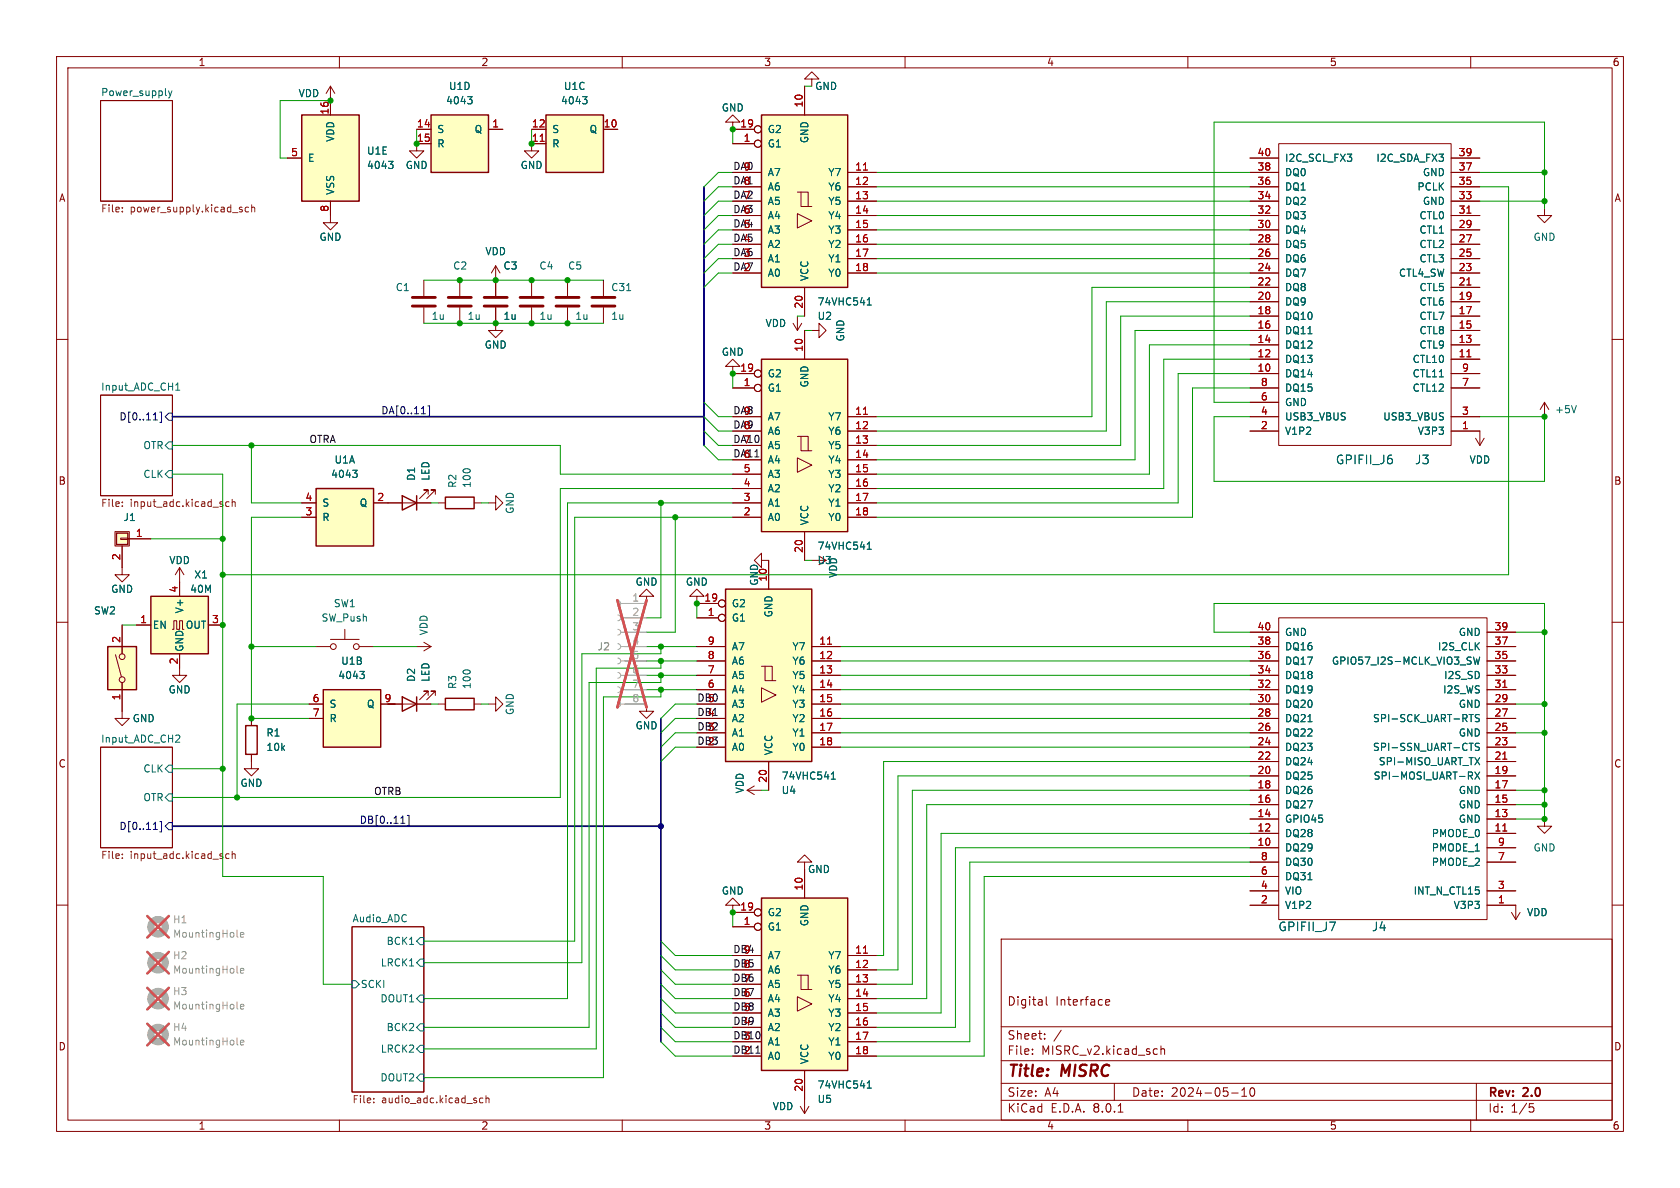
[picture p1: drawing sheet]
<svg xmlns="http://www.w3.org/2000/svg" width="297mm" height="210mm" viewBox="0 0 297 210" stroke-linecap="round" stroke-linejoin="round" font-family="sans-serif">
<g fill="none" stroke="#840000" stroke-width=".18">
<path d="M10 10h277v190h-277zM12 12h273v186h-273zM17.8 17.8h12.7v17.8h-12.7zM60 10v2M110 10v2M160 10v2M210 10v2M260 10v2M10 60h2M285 60h2M17.8 69.9h12.7v17.7h-12.7zM68.6 88.9h7.6"/>
<path d="M75.7 87.4v-.8h-.8h.8l-1.5 1.5M77 87.4v-.8h-.8h.8l-1.6 1.5M10 110h2M285 110h2M17.8 132.1h12.7v17.8h-12.7zM10 160h2M285 160h2M62.2 163.8h12.7v29.2h-12.7zM177 166h108v32h-108zM185 176.2v1.3l.2 .2M195.5 177.2l.7-.1-.1-.3-.4-.1-.2 .2v.7h.6M60 198v2"/>
<path d="M110 198v2M160 198v2M177 194.5h108M177 191.5h108M177 187.5h108M177 181.5h108M182.5 186.3v.1M182.5 185.5v.1M184.7 183.6v.1M184.7 182.8v.1M187.6 182.1l-1.3 2M197 191.5v3"/>
<path d="M197.7 196.6h.8M205.2 184.9v1.5M205.2 185.5l.3-.1 .3 .1 .1 .9M210 198v2M217.7 193.2h1.2M219.5 193.8h.9M219.5 192.7l.5-.4v1.5M221.2 192.4l.1-.1a.81 .81 0 0 1 .6 .6 .81 .81 0 0 1-.3 .8l-.1 .1a.81 .81 0 0 1-.6-.6 .81 .81 0 0 1 .3-.8zM260 198v2M261 191.5v6.5M270.4 195.1h.7M270.5 195.7h.4l.3 .3-.2 .5-.5 .1"/>
</g>
<g fill="none" stroke="#006464" stroke-width=".18">
<path d="M29.8 16.1l.3 .8M30.1 16.9l-.3 .4M30.4 16.1l-.3 .8M29.8 78.1h.7v1.3h-.7l-.6-.7zM31.1 69h.7M31.2 68l.2-.3v1.3M29.2 83.8l.6-.6h.7v1.3h-.7zM29.8 135.3h.7v1.2h-.7l-.6-.6zM31.2 129.9l.5 .1 .1 .3-.8 .9h.8M29.8 140.3h.7v1.3h-.7l-.6-.6zM62.2 173.4h.7l.6 .6-.6 .6h-.7zM74.3 165.7h.6v1.3h-.6l-.6-.6z"/>
<path d="M74.3 169.5h.6v1.3h-.6l-.6-.6zM74.3 175.9h.6v1.3h-.6l-.6-.7zM74.3 181h.6v1.2h-.6l-.6-.6zM74.3 184.8h.6v1.3h-.6l-.6-.7zM74.3 189.9h.6v1.2h-.6l-.6-.6z"/>
</g>
<g fill="none" stroke="#725600" stroke-width=".18">
<path d="M21.6 37.3v.2M21.6 36.7v.1M42.7 37l.2 .2-.2 .3M42.7 36.6l.1 .1M43.9 36.7l-.3-.1-.3 .3 .2 .5h.4M44.5 36.7l.2-.1 .3 .1v.8M44.5 36.2v1.3M21.6 88.8v.1M21.6 89.4v.1M40.5 88.8l-.4-.1-.2 .2 .1 .6h.5M41 88.3v1.2M41 88.8l.2-.1 .3 .1 .1 .7"/>
<path d="M21.6 151v.1M21.6 151.6v.2M40.5 151l-.4-.1-.2 .3 .1 .5h.5M41 151l.2-.1 .3 .1 .1 .8M41 150.5v1.3M66.1 194.8v.1M66.1 194.2v.1M85.4 194.2l-.4-.1-.2 .2 .1 .6h.5M85.9 194.2l.2-.1 .3 .1 .1 .7M85.9 193.7v1.2"/>
</g>
<path d="M27.1 74.2h.7M28.3 72.8h.3v1.9h-.3M29.8 73h.7v1.3h-.7l-.6-.6zM27.1 146.6h.7M28.3 145.2h.3v1.9h-.3M29.8 145.4h.7v1.3h-.7l-.6-.6z" fill="none" stroke="#000084" stroke-width=".18"/>
<path d="M71.1 87.6l2.6 1.3-2.6 1.3zM73.7 87.6v2.6" fill="none" stroke="#840000" stroke-width=".25"/>
<path d="M76.2 20.3h10.2v10.2h-10.2z" fill="#ffffc2"/>
<path d="M76.2 20.3h10.2v10.2h-10.2z" fill="none" stroke="#840000" stroke-width=".25"/>
<path d="M73.7 22.9h2.5M73.7 25.4h2.5M86.4 22.9h2.5" fill="none" stroke="#840000" stroke-width=".18"/>
<path d="M82.7 17.1h.8l-.5 .5M83.2 17.6l.3 .2v.3l-.3 .3" fill="none" stroke="#006464" stroke-width=".18"/>
<path d="M96.5 20.3h10.2v10.2h-10.2z" fill="#ffffc2"/>
<path d="M96.5 20.3h10.2v10.2h-10.2z" fill="none" stroke="#840000" stroke-width=".25"/>
<g fill="none" stroke="#840000" stroke-width=".18">
<path d="M94 22.9h2.5M94 25.4h2.5M106.7 22.9h2.5M221 38.1h5.1M221 35.6h5.1M221 33h5.1M221 30.5h5.1M221 27.9h5.1M226.1 25.4h30.4v53.3h-30.4zM256.5 38.1h5.1M256.5 35.6h5.1M256.5 33h5.1"/>
<path d="M256.5 30.5h5.1M256.5 27.9h5.1M81.3 49.5v2.8M81.3 54.4v2.8M87.6 49.5v2.8M87.6 54.4v2.8M221 58.4h5.1M221 55.9h5.1M221 53.3h5.1M221 50.8h5.1M221 48.3h5.1M221 45.7h5.1"/>
<path d="M221 43.2h5.1M221 40.6h5.1M256.5 58.4h5.1M256.5 55.9h5.1M256.5 53.3h5.1M256.5 50.8h5.1M256.5 48.3h5.1M256.5 45.7h5.1M256.5 43.2h5.1M256.5 40.6h5.1M221 76.2h5.1M221 66h5.1"/>
<path d="M221 63.5h5.1M221 61h5.1M221 73.7h5.1M221 71.1h5.1M221 68.6h5.1M256.5 76.2h5.1v2.5M256.5 66h5.1M256.5 63.5h5.1M256.5 61h5.1M256.5 73.7h5.1M256.5 68.6h5.1M260.9 77.5l.7 1.2"/>
<path d="M262.4 77.5l-.8 1.2M273 71.1l-.7 1.3M273 71.1v2.6M273 71.1l.8 1.3"/>
</g>
<path d="M95.5 25h.7M259.3 37.7h.7M259.3 50.4h.7M259.3 63.1h.7" fill="none" stroke="#a90000" stroke-width=".18"/>
<path d="M103 17.1h.8l-.4 .5M103.5 17.6l.3 .2v.3l-.3 .3M278.7 71.7l-.4 1.3" fill="none" stroke="#006464" stroke-width=".18"/>
<path d="M79.2 54.1h4.1M79.2 52.6h4.1M85.6 54.1h4.1M85.6 52.6h4.1" fill="none" stroke="#840000" stroke-width=".51"/>
<path d="M19 114.3h5.1v7.6h-5.1z" fill="#ffffc2"/>
<g fill="none" stroke="#840000" stroke-width=".18">
<path d="M143.5 14h-1.3l1.3-1.3 1.3 1.3h-1.3v1.2M273 36.8v1.3h1.3l-1.3 1.3-1.2-1.3h1.2M20.4 115.7l1.1 3.9M21.6 110.5v5.1M31.7 100.3l-.7 1.3M31.7 100.3v2.6M31.7 100.3l.8 1.3M114.3 105.4h1.3l-1.3-1.3-1.3 1.3h1.3v1.3M21.6 120.7v5M114.3 124.5v1.2h1.3l-1.3 1.3-1.3-1.3h1.3"/>
<circle cx="21.6" cy="116.1" r=".51"/>
<circle cx="21.6" cy="120.1" r=".51"/>
</g>
<path d="M19 114.3h5.1v7.6h-5.1z" fill="none" stroke="#840000" stroke-width=".25"/>
<path d="M26.7 105.4h10.1v10.2h-10.1z" fill="#ffffc2"/>
<path d="M26.7 105.4h10.1v10.2h-10.1zM71.1 123.2l2.6 1.3-2.6 1.2zM73.7 123.2v2.5" fill="none" stroke="#840000" stroke-width=".25"/>
<g fill="none" stroke="#840000" stroke-width=".18">
<path d="M87.6 57.2v1.2h1.3l-1.3 1.3-1.2-1.3h1.2M86.4 88.9h1.2v-1.3l1.3 1.3-1.3 1.3v-1.3M24.1 110.5h2.6M30.5 111.3h.2v-1.6h.5v1.6h.5v-1.6h.6v1.6h.2M31.7 115.6v3.8h1.3l-1.3 1.3-1.2-1.3h1.2M31.7 102.9v2.5M36.8 110.5h2.6M221 119.4h5.1M221 116.8h5.1M221 114.3h5.1M221 111.8h5.1M226.1 109.2h36.8v53.4h-36.8z"/>
<path d="M262.9 119.4h5.1M262.9 116.8h5.1M262.9 114.3h5.1M262.9 111.8h5.1M68.6 124.5h7.6M75.7 122.9v-.7h-.8h.8l-1.5 1.5M77 122.9v-.7h-.8h.8l-1.6 1.5M221 139.7h5.1M221 137.2h5.1M221 134.6h5.1M221 132.1h5.1M221 129.5h5.1"/>
<path d="M221 127h5.1M221 124.5h5.1M221 121.9h5.1M262.9 139.7h5.1M262.9 137.2h5.1M262.9 134.6h5.1M262.9 132.1h5.1M262.9 129.5h5.1M262.9 127h5.1M262.9 124.5h5.1M262.9 121.9h5.1M221 149.9h5.1"/>
<path d="M221 147.3h5.1M221 144.8h5.1M221 142.2h5.1M221 157.5h5.1M221 154.9h5.1M221 152.4h5.1M262.9 149.9h5.1M262.9 147.3h5.1M262.9 144.8h5.1M262.9 142.2h5.1M262.9 157.5h5.1M262.9 152.4h5.1"/>
<path d="M273 144.8v1.3h1.3l-1.3 1.2-1.2-1.2h1.2M221 160h5.1M262.9 160h5.1v2.6M267.2 161.3l.8 1.3M268.7 161.3l-.7 1.3"/>
</g>
<path d="M265.7 134.2h.7M265.7 121.5h.7M265.7 146.9h.7" fill="none" stroke="#a90000" stroke-width=".18"/>
<path d="M260.5 116.1l.3 1.3 .2-.9 .3 .9 .3-1.3M259.7 131.4h.7M259.7 126.3h.7M259.9 137.1l.4 .6M260.1 136.5l.2 .2v.3l-.2 .1M260.7 136.5l.9 1.2M260.7 133.9l.9 1.3M261.5 131.5l-.5-.1-.1 .1v.4l.5 .2 .1 .3-.2 .3-.5-.1M261.5 126.4l-.5-.1-.1 .1v.4l.5 .2 .1 .3-.2 .3-.5-.1M261.6 136.5l-.9 1.2M261.6 133.9l-.9 1.3" fill="none" stroke="#006464" stroke-width=".18"/>
<path d="M57.1 121.9h10.2v10.2h-10.2z" fill="#ffffc2"/>
<path d="M57.1 121.9h10.2v10.2h-10.2z" fill="none" stroke="#840000" stroke-width=".25"/>
<path d="M54.6 124.5h2.5M54.6 127h2.5M67.3 124.5h2.5" fill="none" stroke="#840000" stroke-width=".18"/>
<path d="M63.6 118.7h.8l-.4 .5M64.2 119.2l.2 .2v.3l-.2 .3" fill="none" stroke="#006464" stroke-width=".18"/>
<g fill="none" stroke="#a1a1a1" stroke-width=".18">
<path d="M109.2 118.9l.4 .1 .1 .4-.1 .3-.4 .2M109.2 116.3l.4 .2 .1 .3-.1 .4-.4 .1M109.2 113.8l.4 .1 .1 .4-.1 .4-.4 .1M109.2 111.3l.4 .1 .1 .4-.1 .3-.4 .2M109.2 108.7l.4 .2 .1 .3-.1 .4-.4 .1M109.2 106.2l.4 .1 .1 .4-.1 .3-.4 .2M109.7 119.4h4.6M109.7 116.8h4.6M109.7 114.3h4.6M109.7 111.8h4.6M109.7 109.2h4.6M109.7 106.7h4.6"/>
<path d="M109.2 124l.4 .1 .1 .4-.1 .3-.4 .2M109.2 121.4l.4 .2 .1 .3-.1 .4-.4 .1M109.7 124.5h4.6M109.7 121.9h4.6"/>
</g>
<path d="M109.1 106.1l5.2 18.9M114.3 106.1l-5.2 18.9" fill="none" stroke="#e65255" stroke-width=".46"/>
<path d="M128.3 104.1h15.2v30.5h-15.2z" fill="#ffffc2"/>
<g fill="none" stroke="#840000" stroke-width=".18">
<path d="M134.6 99.1v1.2l-1.3-1.2 1.3-1.3v1.3h1.3v5M143.5 99.1h2.5M123.2 105.4h-1.3l1.3-1.3 1.3 1.3h-1.3v1.3h3.8M123.2 109.2h3.8M123.2 114.3h5.1M123.2 116.8h5.1M123.2 119.4h5.1M134.6 117.8h1.9v2.5h.7M135.3 117.8v2.5h1.2M143.5 114.3h5.1M143.5 116.8h5.1M143.5 119.4h5.1"/>
<path d="M123.2 121.9h5.1M123.2 124.5h5.1M123.2 127h5.1M123.2 129.5h5.1M123.2 132.1h5.1M134.6 121.6l2.6 1.3-2.6 1.2zM135.9 134.6v5.1M143.5 121.9h5.1M143.5 124.5h5.1M143.5 127h5.1M143.5 129.5h5.1M143.5 132.1h5.1"/>
<circle cx="127.6" cy="106.7" r=".63"/>
<circle cx="127.6" cy="109.2" r=".63"/>
</g>
<path d="M128.3 104.1h15.2v30.5h-15.2z" fill="none" stroke="#840000" stroke-width=".25"/>
<path d="M146.3 113.9h.7" fill="none" stroke="#a90000" stroke-width=".18"/>
<path d="M147 137.7h.7M147 136.8l.3-.3v1.2" fill="none" stroke="#006464" stroke-width=".18"/>
<path d="M55.9 86.4h10.1v10.1h-10.1z" fill="#ffffc2"/>
<path d="M55.9 86.4h10.1v10.1h-10.1zM78.7 87.9h5.1v2h-5.1zM78.7 123.4h5.1v2.1h-5.1z" fill="none" stroke="#840000" stroke-width=".25"/>
<g fill="none" stroke="#840000" stroke-width=".18">
<path d="M100.3 49.5v2.8M100.3 54.4v2.8M53.3 88.9h2.6M53.3 91.4h2.6M66 88.9h2.6M77.5 88.9h1.2M83.8 88.9h1.3M21.6 100.3v1.3h1.3l-1.3 1.3-1.3-1.3h1.3M55.9 114.3h2.5M58.4 113h5.1M61 111.3v1.7M63.5 114.3h2.5"/>
<path d="M73.7 114.3h2.5M74.9 113.5l1.3 .8M76.2 114.3l-1.3 .8M77.5 124.5h1.2M83.8 124.5h1.3M86.4 124.5h1.2v-1.3l1.3 1.3-1.3 1.2v-1.2M129.5 160h-1.2l1.2-1.2 1.3 1.2h-1.3v1.3"/>
<circle cx="58.9" cy="114.3" r=".51"/>
<circle cx="63" cy="114.3" r=".51"/>
</g>
<path d="M62.4 83.1h.7l-.4 .5M62.9 83.6l.2 .3v.3l-.2 .2" fill="none" stroke="#006464" stroke-width=".18"/>
<path d="M98.3 54.1h4.1M98.3 52.6h4.1" fill="none" stroke="#840000" stroke-width=".51"/>
<path d="M20.6 94.2h2v2.1h-2z" fill="#ffffc2"/>
<path d="M94 25.4v1.3h1.2l-1.2 1.2-1.3-1.2h1.3M94 49.5v2.8M94 54.4v2.8M106.7 49.5v2.8M106.7 54.4v2.8M20.3 94h2.6v2.5h-2.6zM21.3 95.1h1.3v.3h-1.3zM21.6 96.5v3.8M22.6 95.3h4.1M44.4 127v1.3M44.4 133.4v1.2" fill="none" stroke="#840000" stroke-width=".18"/>
<path d="M20.6 94.2h2v2.1h-2zM43.4 128.3h2.1v5.1h-2.1z" fill="none" stroke="#840000" stroke-width=".25"/>
<g fill="none" stroke="#a1a1a1" stroke-width="1.3">
<circle cx="27.9" cy="163.8" r="1.27"/>
<circle cx="27.9" cy="176.5" r="1.27"/>
<circle cx="27.9" cy="170.2" r="1.27"/>
<circle cx="27.9" cy="182.9" r="1.27"/>
</g>
<path d="M41.9 165.5l.2 .2M41.9 171.8l.2 .2M41.9 178.2l.2 .2M42.5 165.3l.6-.2-.1-.2-.3-.1-.2 .2 .1 .6h.4M42.5 171.6l.6-.1-.1-.3h-.3l-.2 .2 .1 .6h.4M42.5 178l.6-.2-.1-.2-.3-.1-.2 .2 .1 .6h.4M41.9 184.5l.2 .2M42.5 184.3l.6-.1-.1-.3h-.3l-.2 .2 .1 .6h.4" fill="none" stroke="#989898" stroke-width=".18"/>
<path d="M26 161.9l3.8 3.8M26 168.3l3.8 3.8M26 174.6l3.8 3.8M29.8 161.9l-3.8 3.8M29.8 168.3l-3.8 3.8M29.8 174.6l-3.8 3.8M26 181l3.8 3.8M29.8 181l-3.8 3.8" fill="none" stroke="#e65255" stroke-width=".46"/>
<path d="M91.9 54.1h4.1M91.9 52.6h4.1M104.6 54.1h4.1M104.6 52.6h4.1" fill="none" stroke="#840000" stroke-width=".51"/>
<path d="M110.8 51.4h.7" fill="none" stroke="#006464" stroke-width=".18"/>
<path d="M134.6 20.3h15.3v30.5h-15.3z" fill="#ffffc2"/>
<g fill="none" stroke="#840000" stroke-width=".18">
<path d="M142.2 15.2v5.1M129.5 21.6h-1.2l1.2-1.3 1.3 1.3h-1.3v1.3h3.8M129.5 25.4h3.8M129.5 30.5h5.1M129.5 33h5.1M129.5 35.6h5.1M129.5 38.1h5.1M141 34h1.9v2.5h.6M141 37.8l2.5 1.2-2.5 1.3zM141.6 34v2.5h1.3M149.9 30.5h5M149.9 33h5"/>
<path d="M149.9 35.6h5M149.9 38.1h5M129.5 40.6h5.1M129.5 43.2h5.1M129.5 45.7h5.1M129.5 48.3h5.1M140.2 57.2l.8 1.2M141 55.9v2.5M141.7 57.2l-.7 1.2M142.2 50.8v5.1M149.9 40.6h5M149.9 43.2h5"/>
<path d="M149.9 45.7h5M149.9 48.3h5M21.6 125.7v1.3h1.3l-1.3 1.3-1.3-1.3h1.3"/>
<circle cx="134" cy="22.9" r=".63"/>
<circle cx="134" cy="25.4" r=".63"/>
</g>
<path d="M134.6 20.3h15.3v30.5h-15.3z" fill="none" stroke="#840000" stroke-width=".25"/>
<path d="M152.6 30.1h.8" fill="none" stroke="#a90000" stroke-width=".18"/>
<path d="M153.3 53.9h.7M153.3 53l.4-.4v1.3" fill="none" stroke="#006464" stroke-width=".18"/>
<path d="M134.6 63.5h15.3v30.5h-15.3z" fill="#ffffc2"/>
<g fill="none" stroke="#840000" stroke-width=".18">
<path d="M142.2 58.4v5.1M143.5 58.4h1.3v1.3l1.2-1.3-1.2-1.2v1.2M129.5 68.6h3.8M129.5 73.7h5.1M129.5 76.2h5.1M129.5 78.7h5.1M129.5 66h3.8M141 77.1h1.9v2.6h.6M141.6 77.1v2.6h1.3M149.9 73.7h5M149.9 76.2h5M149.9 78.7h5"/>
<path d="M129.5 81.3h5.1M129.5 83.8h5.1M129.5 86.4h5.1M129.5 88.9h5.1M129.5 91.4h5.1M141 80.9l2.5 1.3-2.5 1.3zM142.2 94v5.1M149.9 81.3h5M149.9 83.8h5M149.9 86.4h5M149.9 88.9h5M149.9 91.4h5"/>
<path d="M141.5 195.6l.7 1.3M142.2 194.3v2.6M143 195.6l-.8 1.3"/>
<circle cx="134" cy="68.6" r=".63"/>
<circle cx="134" cy="66" r=".63"/>
</g>
<path d="M134.6 63.5h15.3v30.5h-15.3z" fill="none" stroke="#840000" stroke-width=".25"/>
<path d="M152.6 73.2h.8" fill="none" stroke="#a90000" stroke-width=".18"/>
<path d="M153.3 97.1h.7M153.3 96.2l.4-.4v1.3" fill="none" stroke="#006464" stroke-width=".18"/>
<path d="M134.6 158.8h15.3v30.4h-15.3z" fill="#ffffc2"/>
<g fill="none" stroke="#840000" stroke-width=".18">
<path d="M58.4 15.2l-.7 1.3M58.4 15.2v2.6M58.4 15.2l.8 1.3M58.4 38.1v1.3h1.3l-1.3 1.2-1.3-1.2h1.3M73.7 25.4v1.3h1.2l-1.2 1.2-1.3-1.2h1.3M87.6 47l-.7 1.3M87.6 47v2.5M87.6 47l.8 1.3M129.5 64.8h-1.2l1.2-1.3 1.3 1.3h-1.3v1.2M44.4 134.6v1.3h1.3l-1.3 1.3-1.2-1.3h1.2M132.1 139.7h2.5M132.1 139.7l1.2 .8"/>
<path d="M133.3 138.9l-1.2 .8M142.2 152.4h-1.2l1.2-1.3 1.3 1.3h-1.3v6.4M129.5 163.8h3.8M129.5 168.9h5.1M129.5 171.5h5.1M129.5 174h5.1M129.5 176.5h5.1M129.5 179.1h5.1M129.5 161.3h3.8M141 172.4h1.9v2.5h.6M141 176.2l2.5 1.3-2.5 1.2zM141.6 172.4v2.5h1.3"/>
<path d="M149.9 168.9h5M149.9 171.5h5M149.9 174h5M149.9 176.5h5M149.9 179.1h5M129.5 181.6h5.1M129.5 184.2h5.1M129.5 186.7h5.1M142.2 189.2v5.1M149.9 181.6h5M149.9 184.2h5M149.9 186.7h5"/>
<circle cx="134" cy="161.3" r=".63"/>
<circle cx="134" cy="163.8" r=".63"/>
</g>
<path d="M134.6 158.8h15.3v30.4h-15.3z" fill="none" stroke="#840000" stroke-width=".25"/>
<path d="M152.6 168.5h.8" fill="none" stroke="#a90000" stroke-width=".18"/>
<path d="M153.3 192.3h.7M153.3 191.4l.4-.3v1.2" fill="none" stroke="#006464" stroke-width=".18"/>
<path d="M53.3 20.3h10.2v15.3h-10.2z" fill="#ffffc2"/>
<path d="M53.3 20.3h10.2v15.3h-10.2z" fill="none" stroke="#840000" stroke-width=".25"/>
<g fill="none" stroke="#840000" stroke-width=".18">
<path d="M58.4 17.8v2.5M142.2 15.2v5.1M50.8 27.9h2.5M58.4 35.6v2.5M73.7 22.9h2.5M73.7 25.4h2.5M86.4 22.9h2.5M94 22.9h2.5M94 25.4h2.5M106.7 22.9h2.5M129.5 22.9h3.8M129.5 25.4h3.8"/>
<path d="M129.5 38.1h5.1M129.5 35.6h5.1M129.5 33h5.1M129.5 30.5h5.1M149.9 38.1h5M149.9 35.6h5M149.9 33h5M149.9 30.5h5M221 27.9h5.1M221 38.1h5.1M221 35.6h5.1M221 33h5.1"/>
<path d="M221 30.5h5.1M256.5 27.9h5.1M256.5 38.1h5.1M256.5 35.6h5.1M256.5 33h5.1M256.5 30.5h5.1M74.9 49.5v2.8M74.9 54.4v2.8M87.6 49.5v2.8M87.6 54.4v2.8M129.5 48.3h5.1M129.5 45.7h5.1"/>
<path d="M129.5 43.2h5.1M129.5 40.6h5.1M142.2 50.8v5.1M142.2 58.4v5.1M149.9 48.3h5M149.9 45.7h5M149.9 43.2h5M149.9 40.6h5M221 58.4h5.1M221 55.9h5.1M221 53.3h5.1M221 50.8h5.1"/>
<path d="M221 48.3h5.1M221 45.7h5.1M221 43.2h5.1M221 40.6h5.1M256.5 58.4h5.1M256.5 55.9h5.1M256.5 53.3h5.1M256.5 50.8h5.1M256.5 48.3h5.1M256.5 45.7h5.1M256.5 43.2h5.1M256.5 40.6h5.1"/>
<path d="M129.5 76.2h5.1M129.5 66h3.8M129.5 73.7h5.1M129.5 68.6h3.8M129.5 78.7h5.1M149.9 76.2h5M149.9 73.7h5M149.9 78.7h5M221 76.2h5.1M221 66h5.1M221 63.5h5.1M221 61h5.1"/>
<path d="M221 73.7h5.1M221 71.1h5.1M221 68.6h5.1M256.5 76.2h5.1M256.5 66h5.1M256.5 63.5h5.1M256.5 61h5.1M256.5 73.7h5.1M256.5 68.6h5.1M21.6 96.5v3.8M22.6 95.3h4.1M53.3 88.9h2.6"/>
<path d="M53.3 91.4h2.6M66 88.9h5.1M73.7 88.9h2.5M129.5 88.9h5.1M129.5 91.4h5.1M129.5 81.3h5.1M129.5 83.8h5.1M129.5 86.4h5.1M135.9 99.1v5M142.2 94v5.1M149.9 88.9h5M149.9 91.4h5"/>
<path d="M149.9 81.3h5M149.9 83.8h5M149.9 86.4h5M21.6 110.5v5.1M24.1 110.5h2.6M31.7 102.9v2.5M31.7 115.6v2.5M36.8 110.5h2.6M123.2 119.4h5.1M123.2 116.8h5.1M123.2 114.3h5.1M123.2 109.2h3.8"/>
<path d="M123.2 106.7h3.8M143.5 119.4h5.1M143.5 116.8h5.1M143.5 114.3h5.1M221 119.4h5.1M221 116.8h5.1M221 114.3h5.1M221 111.8h5.1M262.9 119.4h5.1M262.9 116.8h5.1M262.9 114.3h5.1M262.9 111.8h5.1"/>
<path d="M21.6 120.7v5M44.4 127v1.3M44.4 133.4v1.2M54.6 127h2.5M54.6 124.5h2.5M67.3 124.5h3.8M73.7 124.5h2.5M123.2 132.1h5.1M123.2 129.5h5.1M123.2 127h5.1M123.2 124.5h5.1M123.2 121.9h5.1"/>
<path d="M135.9 134.6v5.1M143.5 132.1h5.1M143.5 129.5h5.1M143.5 127h5.1M143.5 124.5h5.1M143.5 121.9h5.1M221 139.7h5.1M221 137.2h5.1M221 134.6h5.1M221 132.1h5.1M221 129.5h5.1M221 127h5.1"/>
<path d="M221 124.5h5.1M221 121.9h5.1M262.9 139.7h5.1M262.9 137.2h5.1M262.9 134.6h5.1M262.9 132.1h5.1M262.9 129.5h5.1M262.9 127h5.1M262.9 124.5h5.1M262.9 121.9h5.1M142.2 153.7v5.1M221 149.9h5.1"/>
<path d="M221 147.3h5.1M221 144.8h5.1M221 142.2h5.1M221 157.5h5.1M221 154.9h5.1M221 152.4h5.1M262.9 149.9h5.1M262.9 147.3h5.1M262.9 144.8h5.1M262.9 142.2h5.1M262.9 157.5h5.1M262.9 152.4h5.1"/>
<path d="M129.5 163.8h3.8M129.5 168.9h5.1M129.5 171.5h5.1M129.5 174h5.1M129.5 176.5h5.1M129.5 179.1h5.1M129.5 161.3h3.8M149.9 168.9h5M149.9 171.5h5M149.9 174h5M149.9 176.5h5M149.9 179.1h5"/>
<path d="M221 160h5.1M262.9 160h5.1M129.5 181.6h5.1M129.5 184.2h5.1M129.5 186.7h5.1M142.2 189.2v5.1M149.9 181.6h5M149.9 184.2h5M149.9 186.7h5"/>
<circle cx="134" cy="22.9" r=".63"/>
<circle cx="134" cy="25.4" r=".63"/>
<circle cx="134" cy="68.6" r=".63"/>
<circle cx="134" cy="66" r=".63"/>
<circle cx="127.6" cy="106.7" r=".63"/>
<circle cx="127.6" cy="109.2" r=".63"/>
<circle cx="134" cy="161.3" r=".63"/>
<circle cx="134" cy="163.8" r=".63"/>
</g>
<g fill="none" stroke="#006464" stroke-width=".18">
<path d="M82.7 17.1h.8l-.5 .5M83.2 17.6l.3 .2v.3l-.3 .3M103 17.1h.8l-.4 .5M103.5 17.6l.3 .2v.3l-.3 .3M68.7 28.5h.8l-.4 .5M69.2 29l.3 .2v.3l-.3 .3M153.3 53l.4-.4v1.3M153.3 53.9h.7M62.4 83.1h.7l-.4 .5M62.9 83.6l.2 .3v.3l-.2 .2M153.3 96.2l.4-.4v1.3M153.3 97.1h.7"/>
<path d="M63.6 118.7h.8l-.4 .5M64.2 119.2l.2 .2v.3l-.2 .3M260.5 116.1l.3 1.3 .2-.9 .3 .9 .3-1.3M147 137.7h.7M147 136.8l.3-.3v1.2M259.7 131.4h.7M259.7 126.3h.7M259.9 137.1l.4 .6M260.1 136.5l.2 .2v.3l-.2 .1M260.7 136.5l.9 1.2M260.7 133.9l.9 1.3M261.5 131.5l-.5-.1-.1 .1v.4l.5 .2 .1 .3-.2 .3-.5-.1"/>
<path d="M261.5 126.4l-.5-.1-.1 .1v.4l.5 .2 .1 .3-.2 .3-.5-.1M261.6 136.5l-.9 1.2M261.6 133.9l-.9 1.3M153.3 192.3h.7M153.3 191.4l.4-.3v1.2"/>
</g>
<path d="M72.9 54.1h4.1M72.9 52.6h4.1" fill="none" stroke="#840000" stroke-width=".51"/>
<path d="M74.5 73.1h.7M75.6 71.8h.3v1.8h-.3M70.9 145.5h.7M72 144.1h.3v1.9h-.3" fill="none" stroke="#000084" stroke-width=".18"/>
<path d="M133.6 186.2h.8" fill="none" stroke="#0f0f0f" stroke-width=".18"/>
<path d="M124.5 33v45.7M30.5 73.7h94M116.8 127v57.2M30.5 146.1h86.3" fill="none" stroke="#000084" stroke-width=".3"/>
<g fill="none" stroke="#009600" stroke-width=".18">
<path d="M58.4 17.8h-8.9v10.1h1.3M142.2 15.2h1.3M73.7 22.9v2.5M94 22.9v2.5M129.5 30.5h-2.5l-2.5 2.5M129.5 22.9v2.5M129.5 38.1h-2.5l-2.5 2.5M129.5 35.6h-2.5l-2.5 2.5M129.5 33h-2.5l-2.5 2.6M154.9 30.5h66.1M154.9 38.1h66.1M154.9 35.6h66.1"/>
<path d="M154.9 33h66.1M261.6 30.5h11.4M261.6 33h5.1v68.6h-227.3M261.6 35.6h11.4M273 36.8v-15.2h-58.4v49.5h6.4M74.9 57.2h31.8M74.9 49.5h31.8M129.5 45.7h-2.5l-2.5 2.6M129.5 40.6h-2.5l-2.5 2.6M129.5 43.2h-2.5l-2.5 2.5M129.5 48.3h-2.5l-2.5 2.5M141 55.9h1.2"/>
<path d="M142.2 58.4h1.3M154.9 45.7h66.1M154.9 40.6h66.1M154.9 43.2h66.1M154.9 48.3h66.1M221 50.8h-28v22.9h-38.1M221 58.4h-20.3v22.9h-45.8M221 55.9h-22.9v22.8h-43.2M221 53.3h-25.4v22.9h-40.7M30.5 78.7h68.6v5.1h30.4M44.4 78.7v10.2h8.9M124.5 71.1l2.5 2.6h2.5"/>
<path d="M124.5 78.7l2.5 2.6h2.5M124.5 76.2l2.5 2.5h2.5M124.5 73.7l2.5 2.5h2.5M129.5 66v2.6M221 73.7h-6.4v11.4h58.4v-11.4h-11.4M221 66h-12.7v22.9h-53.4M221 68.6h-10.2v22.8h-55.9M221 63.5h-15.3v22.9h-50.8M221 61h-17.8v22.8h-48.3M26.7 95.3h12.7M30.5 83.8h8.9v71.1h17.7v19.1h5.1M53.3 91.4h-8.9v35.6h10.2"/>
<path d="M76.2 88.9h1.3M85.1 88.9h1.3M116.8 88.9v20.3h-2.5M119.4 91.4v20.4h-5.1M129.5 88.9h-29.2v87.6h-25.4M129.5 91.4h-27.9v75h-26.7M129.5 86.4h-30.4v54.6h-68.6M142.2 99.1h1.3M21.6 110.5h2.5M44.4 114.3h11.5M66 114.3h7.7M114.3 116.8h8.9"/>
<path d="M114.3 114.3h8.9M114.3 119.4h8.9M116.8 114.3v1.3h-13.9v54.6h-28M116.8 116.8v1.3h-11.4v67.3h-30.5M116.8 119.4v1.3h-12.7v60.9h-29.2M123.2 106.7v2.5M148.6 116.8h72.4M148.6 114.3h72.4M148.6 119.4h72.4M221 111.8h-6.4v-5.1h58.4v38.1h-5M268 111.8h5M30.5 135.9h8.9"/>
<path d="M54.6 124.5h-12.7v16.5M68.6 124.5h1.2M76.2 124.5h1.3M85.1 124.5h1.3M114.3 121.9h8.9M116.8 121.9v1.3h-10.1v67.3h-31.8M123.2 132.1h-3.8l-2.6 2.5M123.2 124.5h-3.8l-2.6 2.5M123.2 127h-3.8l-2.6 2.5M123.2 129.5h-3.8l-2.6 2.6M134.6 139.7h1.3M148.6 132.1h72.4"/>
<path d="M148.6 121.9h72.4M148.6 124.5h72.4M148.6 127h72.4M148.6 129.5h72.4M221 139.7h-59.7v34.3h-6.4M221 137.2h-62.3v34.3h-3.8M221 134.6h-64.8v34.3h-1.3M268 139.7h5M268 124.5h5M268 129.5h5M221 142.2h-57.2v34.3h-8.9M221 154.9h-47v31.8h-19.1"/>
<path d="M221 147.3h-54.6v31.8h-11.5M221 152.4h-49.6v31.8h-16.5M221 149.9h-52.1v31.7h-14M268 142.2h5M116.8 171.5l2.6 2.5h10.1M116.8 174l2.6 2.5h10.1M116.8 179.1l2.6 2.5h10.1M116.8 168.9l2.6 2.6h10.1M116.8 176.5l2.6 2.6h10.1M116.8 166.4l2.6 2.5h10.1M129.5 161.3v2.5M116.8 181.6l2.6 2.6h10.1"/>
<path d="M116.8 184.2l2.6 2.5h10.1"/>
</g>
<path d="M95.5 25h.7M152.6 30.1h.8M259.3 37.7h.7M259.3 50.4h.7M152.6 73.2h.8M259.3 63.1h.7M146.3 113.9h.7M265.7 134.2h.7M265.7 121.5h.7M265.7 146.9h.7M152.6 168.5h.8" fill="none" stroke="#a90000" stroke-width=".18"/>
<path d="M110.5 106.7h3.8M110.5 109.2h3.8M110.5 111.8h3.8M110.5 114.3h3.8M110.5 116.8h3.8M110.5 119.4h3.8M110.5 121.9h3.8M110.5 124.5h3.8" fill="none" stroke="#a1a1a1" stroke-width=".18"/>
<path d="M109.1 106.1l5.2 18.9M114.3 106.1l-5.2 18.9" fill="none" stroke="#e65255" stroke-width=".46"/>
<g fill="#009600" stroke="#009600" stroke-width=".18">
<circle cx="129.5" cy="66" r=".46"/>
<circle cx="129.5" cy="22.9" r=".46"/>
<circle cx="123.2" cy="106.7" r=".46"/>
<circle cx="273" cy="129.5" r=".46"/>
<circle cx="273" cy="144.8" r=".46"/>
<circle cx="273" cy="142.2" r=".46"/>
<circle cx="273" cy="139.7" r=".46"/>
<circle cx="273" cy="124.5" r=".46"/>
<circle cx="273" cy="30.5" r=".46"/>
<circle cx="273" cy="111.8" r=".46"/>
<circle cx="273" cy="35.6" r=".46"/>
<circle cx="273" cy="73.7" r=".46"/>
<circle cx="119.4" cy="91.4" r=".46"/>
<circle cx="100.3" cy="57.2" r=".46"/>
<circle cx="116.8" cy="88.9" r=".46"/>
<circle cx="94" cy="57.2" r=".46"/>
<circle cx="44.4" cy="78.7" r=".46"/>
<circle cx="39.4" cy="101.6" r=".46"/>
<circle cx="39.4" cy="95.3" r=".46"/>
<circle cx="116.8" cy="116.8" r=".46"/>
<circle cx="116.8" cy="119.4" r=".46"/>
<circle cx="116.8" cy="114.3" r=".46"/>
<circle cx="116.8" cy="121.9" r=".46"/>
<circle cx="44.4" cy="127" r=".46"/>
<circle cx="39.4" cy="135.9" r=".46"/>
<circle cx="41.9" cy="141" r=".46"/>
<circle cx="39.4" cy="110.5" r=".46"/>
<circle cx="44.4" cy="114.3" r=".46"/>
<circle cx="81.3" cy="49.5" r=".46"/>
<circle cx="94" cy="25.4" r=".46"/>
<circle cx="73.7" cy="25.4" r=".46"/>
<circle cx="58.4" cy="17.8" r=".46"/>
<circle cx="81.3" cy="57.2" r=".46"/>
<circle cx="87.6" cy="57.2" r=".46"/>
<circle cx="87.6" cy="49.5" r=".46"/>
<circle cx="129.5" cy="161.3" r=".46"/>
<circle cx="94" cy="49.5" r=".46"/>
<circle cx="100.3" cy="49.5" r=".46"/>
</g>
<circle cx="116.8" cy="146.1" r=".46" fill="#000084" stroke="#000084" stroke-width=".18"/>
<g font-size="2.8" fill="#840000">
<text x="178" y="190.9">Title:</text>
<text x="187.7" y="190.9">MISRC</text>
</g>
<g font-size="2.1" fill="#006464">
<text x="236.1" y="82.3">GPIFII_J6</text>
<text x="250.1" y="82.3">J3</text>
<text x="225.9" y="164.8">GPIFII_J7</text>
<text x="242.5" y="164.8">J4</text>
</g>
<g font-size="2.1" fill="#840000">
<text x="178" y="178">Digital</text>
<text x="186.6" y="178">Interface</text>
<text x="178" y="184">Sheet:</text>
<text x="178" y="186.7">File:</text>
<text x="184.1" y="186.7">MISRC_v2.kicad_sch</text>
<text x="178" y="196.9">KiCad</text>
<text x="178" y="194.1">Size:</text>
<text x="184.7" y="194.1">A4</text>
<text x="185.7" y="196.9">E.D.A.</text>
<text x="193.3" y="196.9">8.0.1</text>
<text x="200" y="194.1">Date:</text>
<text x="207" y="194.1">2024-05-10</text>
<text x="263" y="194.3">Rev:</text>
<text x="263" y="196.9">Id:</text>
<text x="267.1" y="196.9">1/5</text>
<text x="269.4" y="194.3">2.0</text>
</g>
<g font-size="1.8" fill="#840000">
<text x="35" y="11.9">1</text>
<text x="85" y="11.9">2</text>
<text x="135" y="11.9">3</text>
<text x="185" y="11.9">4</text>
<text x="235" y="11.9">5</text>
<text x="285" y="11.9">6</text>
<text x="10.3" y="35.9">A</text>
<text x="285.3" y="35.9">A</text>
<text x="10.3" y="85.9">B</text>
<text x="285.3" y="85.9">B</text>
<text x="10.3" y="135.9">C</text>
<text x="285.3" y="135.9">C</text>
<text x="10.3" y="185.9">D</text>
<text x="285.3" y="185.9">D</text>
<text x="35" y="199.9">1</text>
<text x="85" y="199.9">2</text>
<text x="135" y="199.9">3</text>
<text x="185" y="199.9">4</text>
<text x="235" y="199.9">5</text>
<text x="285" y="199.9">6</text>
</g>
<g font-size="1.8" fill="#006464">
<text x="17.8" y="17.1">Power_supply</text>
<text x="52.7" y="17.4">VDD</text>
<text x="79.3" y="16.1">U1D</text>
<text x="99.6" y="16.1">U1C</text>
<text x="144" y="16.1">GND</text>
<text x="77.2" y="23.7">S</text>
<text x="78.8" y="18.6">4043</text>
<text x="83.8" y="23.7">Q</text>
<text x="97.5" y="23.7">S</text>
<text x="99.1" y="18.6">4043</text>
<text x="104.1" y="23.7">Q</text>
<text x="127.5" y="19.9">GND</text>
<text x="135.6" y="23.7">G2</text>
<text x="54.4" y="28.8">E</text>
<text x="59.3" y="25.2" transform="rotate(-90 59.3 25.2)">VDD</text>
<text x="64.8" y="27.5">U1E</text>
<text x="77.2" y="26.3">R</text>
<text x="97.5" y="26.3">R</text>
<text x="135.6" y="26.3">G1</text>
<text x="143.1" y="25.4" transform="rotate(-90 143.1 25.4)">GND</text>
<text x="227.1" y="28.8">I2C_SCL_FX3</text>
<text x="243.2" y="28.8">I2C_SDA_FX3</text>
<text x="59.3" y="34.5" transform="rotate(-90 59.3 34.5)">VSS</text>
<text x="64.8" y="30.1">4043</text>
<text x="71.6" y="30.1">GND</text>
<text x="91.9" y="30.1">GND</text>
<text x="135.6" y="33.9">A6</text>
<text x="135.6" y="31.3">A7</text>
<text x="146.3" y="31.3">Y7</text>
<text x="146.3" y="33.9">Y6</text>
<text x="227.1" y="33.9">DQ1</text>
<text x="227.1" y="31.3">DQ0</text>
<text x="250.5" y="33.9">PCLK</text>
<text x="251.5" y="31.3">GND</text>
<text x="135.6" y="41.5">A3</text>
<text x="135.6" y="39">A4</text>
<text x="135.6" y="36.4">A5</text>
<text x="146.3" y="36.4">Y5</text>
<text x="146.3" y="39">Y4</text>
<text x="146.3" y="41.5">Y3</text>
<text x="227.1" y="41.5">DQ4</text>
<text x="227.1" y="39">DQ3</text>
<text x="227.1" y="36.4">DQ2</text>
<text x="250.8" y="41.5">CTL1</text>
<text x="250.8" y="39">CTL0</text>
<text x="251.5" y="36.4">GND</text>
<text x="56.4" y="42.8">GND</text>
<text x="80" y="47.9">C2</text>
<text x="85.7" y="45.3">VDD</text>
<text x="88.9" y="47.9">C3</text>
<text x="95.3" y="47.9">C4</text>
<text x="100.3" y="47.9">C5</text>
<text x="135.6" y="46.6">A1</text>
<text x="135.6" y="44">A2</text>
<text x="146.3" y="44">Y2</text>
<text x="146.3" y="46.6">Y1</text>
<text x="227.1" y="46.6">DQ6</text>
<text x="227.1" y="44">DQ5</text>
<text x="250.8" y="46.6">CTL3</text>
<text x="250.8" y="44">CTL2</text>
<text x="271" y="42.8">GND</text>
<text x="69.9" y="51.7">C1</text>
<text x="108" y="51.7">C31</text>
<text x="135.6" y="49.1">A0</text>
<text x="143.1" y="49.8" transform="rotate(-90 143.1 49.8)">VCC</text>
<text x="146.3" y="49.1">Y0</text>
<text x="227.1" y="51.7">DQ8</text>
<text x="227.1" y="49.1">DQ7</text>
<text x="247.2" y="49.1">CTL4_SW</text>
<text x="250.8" y="51.7">CTL5</text>
<text x="76.2" y="56.7">1u</text>
<text x="82.6" y="56.7">1u</text>
<text x="88.9" y="56.7">1u</text>
<text x="95.3" y="56.7">1u</text>
<text x="101.6" y="56.7">1u</text>
<text x="108" y="56.7">1u</text>
<text x="135.2" y="58">VDD</text>
<text x="144.4" y="56.7">U2</text>
<text x="144.4" y="54.2">74VHC541</text>
<text x="227.1" y="59.3">DQ11</text>
<text x="227.1" y="56.7">DQ10</text>
<text x="227.1" y="54.2">DQ9</text>
<text x="250.8" y="59.3">CTL8</text>
<text x="250.8" y="56.7">CTL7</text>
<text x="250.8" y="54.2">CTL6</text>
<text x="85.6" y="61.8">GND</text>
<text x="127.5" y="63.1">GND</text>
<text x="149.5" y="60.5" transform="rotate(-90 149.5 60.5)">GND</text>
<text x="227.1" y="64.4">DQ13</text>
<text x="227.1" y="61.8">DQ12</text>
<text x="249.6" y="64.4">CTL10</text>
<text x="250.8" y="61.8">CTL9</text>
<text x="17.8" y="69.1">Input_ADC_CH1</text>
<text x="135.6" y="69.4">G1</text>
<text x="135.6" y="66.9">G2</text>
<text x="143.1" y="68.6" transform="rotate(-90 143.1 68.6)">GND</text>
<text x="227.1" y="66.9">DQ14</text>
<text x="227.1" y="72">GND</text>
<text x="227.1" y="69.4">DQ15</text>
<text x="249.6" y="69.4">CTL12</text>
<text x="249.6" y="66.9">CTL11</text>
<text x="135.6" y="77.1">A6</text>
<text x="135.6" y="74.5">A7</text>
<text x="146.3" y="74.5">Y7</text>
<text x="146.3" y="77.1">Y6</text>
<text x="227.1" y="77.1">V1P2</text>
<text x="227.1" y="74.5">USB3_VBUS</text>
<text x="244.4" y="74.5">USB3_VBUS</text>
<text x="250.5" y="77.1">V3P3</text>
<text x="274.8" y="73.3">+5V</text>
<text x="25.2" y="79.6">OTR</text>
<text x="59" y="82.1">U1A</text>
<text x="135.6" y="82.1">A4</text>
<text x="135.6" y="79.6">A5</text>
<text x="146.3" y="79.6">Y5</text>
<text x="146.3" y="82.1">Y4</text>
<text x="259.7" y="82.1">VDD</text>
<text x="25.2" y="84.7">CLK</text>
<text x="56.9" y="89.8">S</text>
<text x="58.4" y="84.7">4043</text>
<text x="63.5" y="89.8">Q</text>
<text x="73.6" y="85.1" transform="rotate(-90 73.6 85.1)">D1</text>
<text x="76.1" y="85.1" transform="rotate(-90 76.1 85.1)">LED</text>
<text x="80.9" y="86.4" transform="rotate(-90 80.9 86.4)">R2</text>
<text x="83.4" y="86.4" transform="rotate(-90 83.4 86.4)">100</text>
<text x="135.6" y="89.8">A1</text>
<text x="135.6" y="87.2">A2</text>
<text x="135.6" y="84.7">A3</text>
<text x="146.3" y="84.7">Y3</text>
<text x="146.3" y="87.2">Y2</text>
<text x="146.3" y="89.8">Y1</text>
<text x="21.7" y="92.3">J1</text>
<text x="56.9" y="92.3">R</text>
<text x="91" y="90.9" transform="rotate(-90 91 90.9)">GND</text>
<text x="135.6" y="92.3">A0</text>
<text x="143.1" y="93" transform="rotate(-90 143.1 93)">VCC</text>
<text x="146.3" y="92.3">Y0</text>
<text x="29.8" y="99.9">VDD</text>
<text x="144.4" y="99.9">U3</text>
<text x="144.4" y="97.4">74VHC541</text>
<text x="19.6" y="105">GND</text>
<text x="33.5" y="105">40M</text>
<text x="34.2" y="102.5">X1</text>
<text x="58.9" y="107.5">SW1</text>
<text x="112.3" y="103.7">GND</text>
<text x="121.2" y="103.7">GND</text>
<text x="129.3" y="107.5">G2</text>
<text x="134.2" y="103.6" transform="rotate(-90 134.2 103.6)">GND</text>
<text x="135.6" y="102.9" transform="rotate(-90 135.6 102.9)">10</text>
<text x="148.2" y="102.2" transform="rotate(-90 148.2 102.2)">VDD</text>
<text x="16.5" y="108.8">SW2</text>
<text x="26.9" y="111.4">EN</text>
<text x="32.6" y="108.5" transform="rotate(-90 32.6 108.5)">V+</text>
<text x="32.7" y="111.4">OUT</text>
<text x="56.7" y="110.1">SW_Push</text>
<text x="75.8" y="112.4" transform="rotate(-90 75.8 112.4)">VDD</text>
<text x="129.3" y="110.1">G1</text>
<text x="136.8" y="109.2" transform="rotate(-90 136.8 109.2)">GND</text>
<text x="227.1" y="112.6">GND</text>
<text x="257.8" y="112.6">GND</text>
<text x="32.6" y="115.3" transform="rotate(-90 32.6 115.3)">GND</text>
<text x="60.2" y="117.7">U1B</text>
<text x="129.3" y="117.7">A6</text>
<text x="129.3" y="115.2">A7</text>
<text x="140" y="115.2">Y7</text>
<text x="140" y="117.7">Y6</text>
<text x="227.1" y="117.7">DQ17</text>
<text x="227.1" y="115.2">DQ16</text>
<text x="235.4" y="117.7">GPIO57_I2S-MCLK_VIO3_SW</text>
<text x="254.1" y="115.2">I2S_CLK</text>
<text x="29.7" y="122.8">GND</text>
<text x="58.2" y="125.3">S</text>
<text x="59.7" y="120.2">4043</text>
<text x="64.8" y="125.3">Q</text>
<text x="73.6" y="120.6" transform="rotate(-90 73.6 120.6)">D2</text>
<text x="76.1" y="120.6" transform="rotate(-90 76.1 120.6)">LED</text>
<text x="80.9" y="121.9" transform="rotate(-90 80.9 121.9)">R3</text>
<text x="83.4" y="121.9" transform="rotate(-90 83.4 121.9)">100</text>
<text x="129.3" y="125.3">A3</text>
<text x="129.3" y="122.8">A4</text>
<text x="129.3" y="120.2">A5</text>
<text x="140" y="120.2">Y5</text>
<text x="140" y="122.8">Y4</text>
<text x="140" y="125.3">Y3</text>
<text x="227.1" y="125.3">DQ20</text>
<text x="227.1" y="122.8">DQ19</text>
<text x="227.1" y="120.2">DQ18</text>
<text x="255" y="122.8">I2S_WS</text>
<text x="255.2" y="120.2">I2S_SD</text>
<text x="257.8" y="125.3">GND</text>
<text x="17.8" y="131.4">Input_ADC_CH2</text>
<text x="23.4" y="127.9">GND</text>
<text x="47" y="130.4">R1</text>
<text x="58.2" y="127.9">R</text>
<text x="91" y="126.5" transform="rotate(-90 91 126.5)">GND</text>
<text x="112.3" y="129.1">GND</text>
<text x="129.3" y="130.4">A1</text>
<text x="129.3" y="127.9">A2</text>
<text x="140" y="127.9">Y2</text>
<text x="140" y="130.4">Y1</text>
<text x="227.1" y="130.4">DQ22</text>
<text x="227.1" y="127.9">DQ21</text>
<text x="242.6" y="127.9">SPI-SCK_UART-RTS</text>
<text x="257.8" y="130.4">GND</text>
<text x="25.2" y="136.8">CLK</text>
<text x="47" y="132.9">10k</text>
<text x="129.3" y="132.9">A0</text>
<text x="136.8" y="133.6" transform="rotate(-90 136.8 133.6)">VCC</text>
<text x="140" y="132.9">Y0</text>
<text x="227.1" y="135.5">DQ24</text>
<text x="227.1" y="132.9">DQ23</text>
<text x="242.6" y="132.9">SPI-SSN_UART-CTS</text>
<text x="243.6" y="135.5">SPI-MISO_UART_TX</text>
<text x="25.2" y="141.8">OTR</text>
<text x="42.4" y="139.3">GND</text>
<text x="131.7" y="140.3" transform="rotate(-90 131.7 140.3)">VDD</text>
<text x="138.1" y="140.6">U4</text>
<text x="138.1" y="138">74VHC541</text>
<text x="227.1" y="143.1">DQ27</text>
<text x="227.1" y="140.6">DQ26</text>
<text x="227.1" y="138">DQ25</text>
<text x="242.7" y="138">SPI-MOSI_UART-RX</text>
<text x="257.8" y="143.1">GND</text>
<text x="257.8" y="140.6">GND</text>
<text x="227.1" y="148.2">DQ28</text>
<text x="227.1" y="145.6">GPIO45</text>
<text x="253" y="148.2">PMODE_0</text>
<text x="257.8" y="145.6">GND</text>
<text x="142.7" y="154.5">GND</text>
<text x="227.1" y="150.7">DQ29</text>
<text x="227.1" y="155.8">DQ31</text>
<text x="227.1" y="153.3">DQ30</text>
<text x="253" y="153.3">PMODE_2</text>
<text x="253" y="150.7">PMODE_1</text>
<text x="271" y="150.7">GND</text>
<text x="127.5" y="158.3">GND</text>
<text x="227.1" y="160.9">V1P2</text>
<text x="227.1" y="158.3">VIO</text>
<text x="249.8" y="158.3">INT_N_CTL15</text>
<text x="256.9" y="160.9">V3P3</text>
<text x="62.2" y="163.1">Audio_ADC</text>
<text x="68.2" y="167.2">BCK1</text>
<text x="135.6" y="164.7">G1</text>
<text x="135.6" y="162.2">G2</text>
<text x="143.1" y="163.8" transform="rotate(-90 143.1 163.8)">GND</text>
<text x="269.9" y="162.2">VDD</text>
<text x="67.2" y="171">LRCK1</text>
<text x="135.6" y="172.3">A6</text>
<text x="135.6" y="169.8">A7</text>
<text x="146.3" y="169.8">Y7</text>
<text x="146.3" y="172.3">Y6</text>
<text x="63.7" y="174.9">SCKI</text>
<text x="67.2" y="177.4">DOUT1</text>
<text x="135.6" y="179.9">A3</text>
<text x="135.6" y="177.4">A4</text>
<text x="135.6" y="174.9">A5</text>
<text x="146.3" y="174.9">Y5</text>
<text x="146.3" y="177.4">Y4</text>
<text x="146.3" y="179.9">Y3</text>
<text x="68.2" y="182.5">BCK2</text>
<text x="135.6" y="185">A1</text>
<text x="135.6" y="182.5">A2</text>
<text x="146.3" y="182.5">Y2</text>
<text x="146.3" y="185">Y1</text>
<text x="67.2" y="191.4">DOUT2</text>
<text x="67.2" y="186.3">LRCK2</text>
<text x="135.6" y="187.6">A0</text>
<text x="143.1" y="188.2" transform="rotate(-90 143.1 188.2)">VCC</text>
<text x="146.3" y="187.6">Y0</text>
<text x="136.5" y="196.4">VDD</text>
<text x="144.4" y="195.2">U5</text>
<text x="144.4" y="192.6">74VHC541</text>
</g>
<g font-size="1.8" fill="#a90000">
<text x="58.2" y="20.4" transform="rotate(-90 58.2 20.4)">16</text>
<text x="73.6" y="22.6">14</text>
<text x="86.9" y="22.6">1</text>
<text x="93.9" y="22.6">12</text>
<text x="106.6" y="22.6">10</text>
<text x="130.8" y="22.6">19</text>
<text x="142" y="19.1" transform="rotate(-90 142 19.1)">10</text>
<text x="51.4" y="27.7">5</text>
<text x="73.6" y="25.1">15</text>
<text x="93.9" y="25.1">11</text>
<text x="131.4" y="25.1">1</text>
<text x="222.2" y="27.7">40</text>
<text x="257.8" y="27.7">39</text>
<text x="131.4" y="35.3">7</text>
<text x="131.4" y="32.8">8</text>
<text x="131.4" y="30.2">9</text>
<text x="151.1" y="30.2">11</text>
<text x="151.1" y="32.8">12</text>
<text x="151.1" y="35.3">13</text>
<text x="222.2" y="35.3">34</text>
<text x="222.2" y="32.8">36</text>
<text x="222.2" y="30.2">38</text>
<text x="257.8" y="35.3">33</text>
<text x="257.8" y="32.8">35</text>
<text x="257.8" y="30.2">37</text>
<text x="58.2" y="37.5" transform="rotate(-90 58.2 37.5)">8</text>
<text x="131.4" y="40.4">5</text>
<text x="131.4" y="37.8">6</text>
<text x="151.1" y="37.8">14</text>
<text x="151.1" y="40.4">15</text>
<text x="222.2" y="40.4">30</text>
<text x="222.2" y="37.8">32</text>
<text x="257.8" y="40.4">29</text>
<text x="257.8" y="37.8">31</text>
<text x="131.4" y="45.5">3</text>
<text x="131.4" y="42.9">4</text>
<text x="151.1" y="42.9">16</text>
<text x="151.1" y="45.5">17</text>
<text x="222.2" y="45.5">26</text>
<text x="222.2" y="42.9">28</text>
<text x="257.8" y="45.5">25</text>
<text x="257.8" y="42.9">27</text>
<text x="131.4" y="48">2</text>
<text x="151.1" y="48">18</text>
<text x="222.2" y="53.1">20</text>
<text x="222.2" y="50.5">22</text>
<text x="222.2" y="48">24</text>
<text x="257.8" y="53.1">19</text>
<text x="257.8" y="50.5">21</text>
<text x="257.8" y="48">23</text>
<text x="142" y="54.7" transform="rotate(-90 142 54.7)">20</text>
<text x="222.2" y="58.2">16</text>
<text x="222.2" y="55.6">18</text>
<text x="257.8" y="58.2">15</text>
<text x="257.8" y="55.6">17</text>
<text x="130.8" y="65.8">19</text>
<text x="142" y="62.3" transform="rotate(-90 142 62.3)">10</text>
<text x="222.2" y="65.8">10</text>
<text x="222.2" y="63.2">12</text>
<text x="222.2" y="60.7">14</text>
<text x="257.8" y="63.2">11</text>
<text x="257.8" y="60.7">13</text>
<text x="258.4" y="65.8">9</text>
<text x="131.4" y="68.3">1</text>
<text x="222.8" y="70.9">6</text>
<text x="222.8" y="68.3">8</text>
<text x="258.4" y="68.3">7</text>
<text x="131.4" y="75.9">8</text>
<text x="131.4" y="73.4">9</text>
<text x="151.1" y="73.4">11</text>
<text x="151.1" y="75.9">12</text>
<text x="222.8" y="75.9">2</text>
<text x="222.8" y="73.4">4</text>
<text x="258.4" y="75.9">1</text>
<text x="258.4" y="73.4">3</text>
<text x="131.4" y="83.6">5</text>
<text x="131.4" y="81">6</text>
<text x="131.4" y="78.5">7</text>
<text x="151.1" y="78.5">13</text>
<text x="151.1" y="81">14</text>
<text x="151.1" y="83.6">15</text>
<text x="53.9" y="88.6">4</text>
<text x="66.6" y="88.6">2</text>
<text x="131.4" y="88.6">3</text>
<text x="131.4" y="86.1">4</text>
<text x="151.1" y="86.1">16</text>
<text x="151.1" y="88.6">17</text>
<text x="23.9" y="95">1</text>
<text x="53.9" y="91.2">3</text>
<text x="131.4" y="91.2">2</text>
<text x="151.1" y="91.2">18</text>
<text x="21.3" y="99.1" transform="rotate(-90 21.3 99.1)">2</text>
<text x="142" y="97.8" transform="rotate(-90 142 97.8)">20</text>
<text x="31.5" y="104.8" transform="rotate(-90 31.5 104.8)">4</text>
<text x="124.4" y="106.4">19</text>
<text x="21.3" y="113.7" transform="rotate(-90 21.3 113.7)">2</text>
<text x="24.7" y="110.2">1</text>
<text x="37.4" y="110.2">3</text>
<text x="125" y="109">1</text>
<text x="222.2" y="111.5">40</text>
<text x="264.1" y="111.5">39</text>
<text x="31.5" y="117.5" transform="rotate(-90 31.5 117.5)">2</text>
<text x="125" y="119.1">7</text>
<text x="125" y="116.6">8</text>
<text x="125" y="114">9</text>
<text x="144.7" y="114">11</text>
<text x="144.7" y="116.6">12</text>
<text x="144.7" y="119.1">13</text>
<text x="222.2" y="119.1">34</text>
<text x="222.2" y="116.6">36</text>
<text x="222.2" y="114">38</text>
<text x="264.1" y="119.1">33</text>
<text x="264.1" y="116.6">35</text>
<text x="264.1" y="114">37</text>
<text x="21.3" y="123.9" transform="rotate(-90 21.3 123.9)">1</text>
<text x="55.2" y="124.2">6</text>
<text x="67.9" y="124.2">9</text>
<text x="125" y="124.2">5</text>
<text x="125" y="121.7">6</text>
<text x="144.7" y="121.7">14</text>
<text x="144.7" y="124.2">15</text>
<text x="222.2" y="124.2">30</text>
<text x="222.2" y="121.7">32</text>
<text x="264.1" y="124.2">29</text>
<text x="264.1" y="121.7">31</text>
<text x="55.2" y="126.7">7</text>
<text x="125" y="131.8">2</text>
<text x="125" y="129.3">3</text>
<text x="125" y="126.7">4</text>
<text x="144.7" y="126.7">16</text>
<text x="144.7" y="129.3">17</text>
<text x="144.7" y="131.8">18</text>
<text x="222.2" y="131.8">24</text>
<text x="222.2" y="129.3">26</text>
<text x="222.2" y="126.7">28</text>
<text x="264.1" y="131.8">23</text>
<text x="264.1" y="129.3">25</text>
<text x="264.1" y="126.7">27</text>
<text x="222.2" y="136.9">20</text>
<text x="222.2" y="134.4">22</text>
<text x="264.1" y="136.9">19</text>
<text x="264.1" y="134.4">21</text>
<text x="135.6" y="138.5" transform="rotate(-90 135.6 138.5)">20</text>
<text x="222.2" y="142">16</text>
<text x="222.2" y="139.4">18</text>
<text x="264.1" y="142">15</text>
<text x="264.1" y="139.4">17</text>
<text x="222.2" y="149.6">10</text>
<text x="222.2" y="147.1">12</text>
<text x="222.2" y="144.5">14</text>
<text x="264.1" y="147.1">11</text>
<text x="264.1" y="144.5">13</text>
<text x="264.7" y="149.6">9</text>
<text x="222.8" y="154.7">6</text>
<text x="222.8" y="152.1">8</text>
<text x="264.7" y="152.1">7</text>
<text x="130.8" y="161">19</text>
<text x="142" y="157.5" transform="rotate(-90 142 157.5)">10</text>
<text x="222.8" y="159.8">2</text>
<text x="222.8" y="157.2">4</text>
<text x="264.7" y="159.8">1</text>
<text x="264.7" y="157.2">3</text>
<text x="131.4" y="163.6">1</text>
<text x="131.4" y="173.7">7</text>
<text x="131.4" y="171.2">8</text>
<text x="131.4" y="168.7">9</text>
<text x="151.1" y="168.7">11</text>
<text x="151.1" y="171.2">12</text>
<text x="151.1" y="173.7">13</text>
<text x="131.4" y="178.8">5</text>
<text x="131.4" y="176.3">6</text>
<text x="151.1" y="176.3">14</text>
<text x="151.1" y="178.8">15</text>
<text x="131.4" y="183.9">3</text>
<text x="131.4" y="181.4">4</text>
<text x="151.1" y="181.4">16</text>
<text x="151.1" y="183.9">17</text>
<text x="131.4" y="186.4">2</text>
<text x="151.1" y="186.4">18</text>
<text x="142" y="193.1" transform="rotate(-90 142 193.1)">20</text>
</g>
<g font-size="1.8" fill="#0f0f0f">
<text x="129.5" y="32.7">DA1</text>
<text x="129.5" y="35.2">DA2</text>
<text x="129.5" y="30.1">DA0</text>
<text x="129.5" y="40.3">DA4</text>
<text x="129.5" y="37.8">DA3</text>
<text x="129.5" y="42.8">DA5</text>
<text x="129.5" y="47.9">DA7</text>
<text x="129.5" y="45.4">DA6</text>
<text x="129.5" y="75.9">DA9</text>
<text x="129.5" y="73.3">DA8</text>
<text x="54.6" y="78.4">OTRA</text>
<text x="129.5" y="80.9">DA11</text>
<text x="129.5" y="78.4">DA10</text>
<text x="123.2" y="124.1">DB0</text>
<text x="123.2" y="131.7">DB3</text>
<text x="123.2" y="129.2">DB2</text>
<text x="123.2" y="126.7">DB1</text>
<text x="66" y="140.6">OTRB</text>
<text x="129.5" y="168.6">DB4</text>
<text x="129.5" y="171.1">DB5</text>
<text x="129.5" y="173.6">DB6</text>
<text x="129.5" y="178.7">DB8</text>
<text x="129.5" y="176.2">DB7</text>
<text x="129.5" y="183.8">DB10</text>
<text x="129.5" y="181.3">DB9</text>
<text x="129.5" y="186.3">DB11</text>
</g>
<g font-size="1.8" fill="#725600">
<text x="17.8" y="37.9">File:</text>
<text x="23" y="37.9">power_supply.kicad_sch</text>
<text x="17.8" y="89.9">File:</text>
<text x="23" y="89.9">input_adc.kicad_sch</text>
<text x="17.8" y="152.2">File:</text>
<text x="23" y="152.2">input_adc.kicad_sch</text>
<text x="62.2" y="195.4">File:</text>
<text x="67.5" y="195.4">audio_adc.kicad_sch</text>
</g>
<g font-size="1.8" fill="#000084">
<text x="21" y="74.5">D[0..11]</text>
<text x="67.3" y="73.3">DA[0..11]</text>
<text x="21" y="146.9">D[0..11]</text>
<text x="63.5" y="145.7">DB[0..11]</text>
</g>
<g font-size="1.8" fill="#aaa">
<text x="111.7" y="106.4">1</text>
<text x="111.7" y="109">2</text>
<text x="111.7" y="111.5">3</text>
<text x="111.7" y="114">4</text>
<text x="111.7" y="116.6">5</text>
<text x="111.7" y="119.1">6</text>
<text x="111.7" y="121.7">7</text>
<text x="111.7" y="124.2">8</text>
</g>
<g font-size="1.8" fill="#989898">
<text x="105.6" y="115.2">J2</text>
<text x="30.5" y="163.4">H1</text>
<text x="30.5" y="166">MountingHole</text>
<text x="30.5" y="169.8">H2</text>
<text x="30.5" y="172.3">MountingHole</text>
<text x="30.5" y="176.1">H3</text>
<text x="30.5" y="178.7">MountingHole</text>
<text x="30.5" y="182.5">H4</text>
<text x="30.5" y="185">MountingHole</text>
</g>
</svg>
